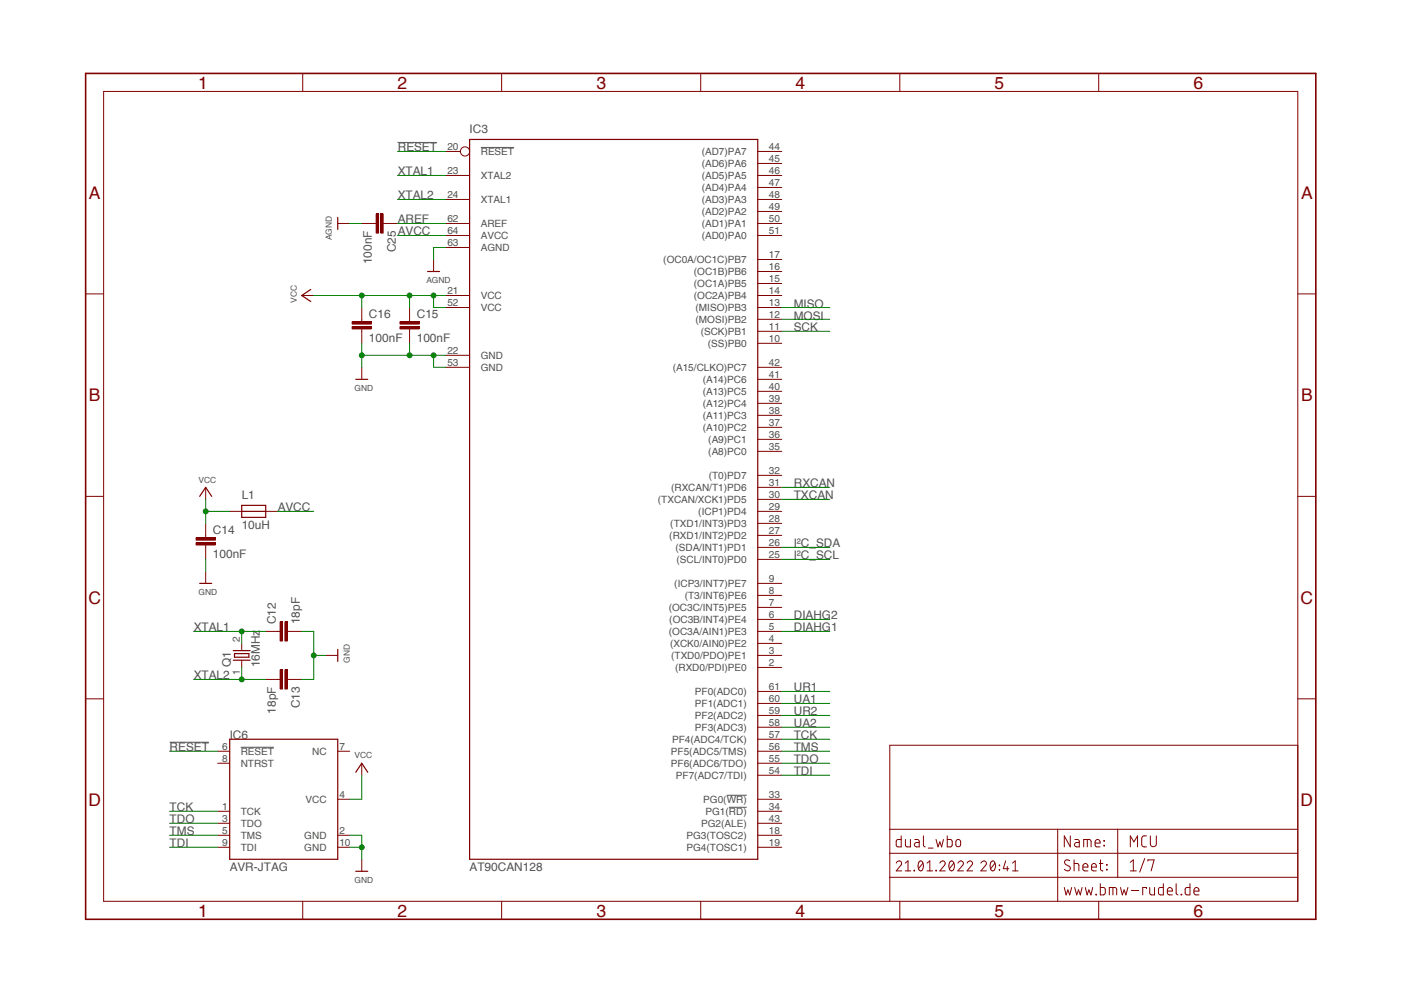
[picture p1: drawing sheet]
<svg xmlns="http://www.w3.org/2000/svg" width="297mm" height="210mm" viewBox="0 0 297 210" stroke-linecap="round" stroke-linejoin="round" font-family="sans-serif">
<path d="M17.6 15.2l261.2 179.9M278.8 15.2l-261.2 179.9" fill="none" stroke="#fff" stroke-width=".21"/>
<path d="M84.1 30.1h8.3M101.7 31.2h7.1M35.9 157.1h8.3M50.9 158.1h7.1M153.8 168.3h4.2M154.2 170.8h3.8" fill="none" stroke="#505050" stroke-width=".21"/>
<g fill="none" stroke="#800000" stroke-width=".21">
<path d="M21.9 19.3h252.7v171.4h-252.7zM64 15.5v3.8M106.1 15.5v3.8M148.2 15.5v3.8M190.4 15.5v3.8M232.4 15.5v3.8M94.3 32h3.1M94.3 37.1h5.1M160.3 34.6h5.1M160.3 32h5.1M160.3 37.1h5.1M160.3 39.7h5.1"/>
<path d="M91.7 54.9v2.5M94.3 42.2h5.1M94.3 47.3h5.1M94.3 49.8h5.1M94.3 52.4h5.1M160.3 54.9h5.1M160.3 57.4h5.1M160.3 60h5.1M160.3 42.2h5.1M160.3 44.7h5.1M160.3 47.3h5.1M160.3 49.8h5.1"/>
<path d="M18.1 62.2h3.8M63.8 62.5h2.6M76.5 77.7v2.6M94.3 77.7h5.1M94.3 62.5h5.1M94.3 65.1h5.1M94.3 75.2h5.1M160.3 77.7h5.1M160.3 62.5h5.1M160.3 65.1h5.1M160.3 67.6h5.1M160.3 70.1h5.1"/>
<path d="M160.3 72.6h5.1M274.6 62.2h3.8M160.3 80.3h5.1M160.3 82.8h5.1M160.3 85.3h5.1M160.3 87.9h5.1M160.3 90.4h5.1M160.3 93h5.1M160.3 95.5h5.1M18.1 105h3.8M160.3 100.6h5.1M160.3 103.1h5.1"/>
<path d="M160.3 105.7h5.1M160.3 108.2h5.1M160.3 110.7h5.1M160.3 113.3h5.1M160.3 115.8h5.1M160.3 118.4h5.1M274.6 105h3.8M58.8 133.6h.5M60.8 133.6h.5M160.3 138.7h5.1M160.3 136.1h5.1M160.3 133.6h5.1"/>
<path d="M160.3 131.1h5.1M160.3 128.5h5.1M160.3 126h5.1M160.3 123.4h5.1M18.1 147.9h3.8M46.1 159h2.5M71.5 159h2.5M160.3 146.3h5.1M160.3 148.8h5.1M160.3 151.4h5.1M160.3 153.9h5.1M160.3 156.4h5.1"/>
<path d="M160.3 159h5.1M160.3 141.2h5.1M274.6 157.7h-86.3v33M274.6 147.9h3.8M46.1 161.5h2.5M46.1 171.7h2.5M46.1 174.2h2.5M46.1 176.7h2.5M46.1 179.3h2.5M71.5 169.1h2.5M71.5 176.7h2.5M71.5 179.3h2.5"/>
<path d="M76.5 161.5v2.5M160.3 161.5h5.1M160.3 164h5.1M160.3 169.1h5.1M160.3 171.7h5.1M160.3 174.2h5.1M160.3 176.7h5.1M160.3 179.3h5.1M188.3 175.5h86.3M190.7 176.9v2.3h-.9l-.2-.4v-1l.4-.2h.7M191.6 177.6v1.2l.3 .4h.7v-1.6M193.5 177.6l.8 .1 .2 .3v1.2h-.6a.47 .47 0 0 1-.5-.5 .47 .47 0 0 1 .5-.4h.6"/>
<path d="M195.4 176.9v1.9l.3 .4M196.4 179.5h1M198 177.6l.5 1.6 .3-1.1 .4 1.1 .4-1.6M200.4 176.9v2.3h.8l.3-.4-.1-1-.2-.1-.8-.1M202.4 177.8a.5 .5 0 0 1 .5-.1 .5 .5 0 0 1 .3 .4v.6a.51 .51 0 0 1-.5 .5 .51 .51 0 0 1-.5-.5zM223.8 175.5v15.2M226.4 176.9v2.3l-1.2-2.3v2.3M227.4 177.6l.7 .1 .2 .3v1.2h-.6a.47 .47 0 0 1-.4-.5 .47 .47 0 0 1 .4-.4h.6M229.3 179.2v-1.6l1.3 .1 .2 .3v1.2M230 177.6v1.6M231.7 178.4h1a.55 .55 0 0 0-.3-.8 .55 .55 0 0 0-.7 .5v.9l.4 .2h.6M233.5 177.8l.2 .2z"/>
<path d="M233.5 178.9l.2 .1zM236.5 175.5v10.1M239.1 179.2v-2.3l.8 1.2 .8-1.2v2.3M242.6 176.9h-.8l-.2 .5 .1 1.6 .9 .2M243.4 176.9v1.6a.64 .64 0 0 0 .6 .7 .64 .64 0 0 0 .6-.7v-1.6M64 190.7v3.8M76.5 181.8v2.6M106.1 190.7v3.8M148.2 190.7v3.8M188.3 185.6h86.3M188.3 180.6h86.3M189.6 182.6a.57 .57 0 0 1 .8-.4 .57 .57 0 0 1 .2 .9l-1 1.2h1.2"/>
<path d="M190.4 190.7v3.8M191.5 184.3h1.2M191.5 182.6l.6-.4v2.1M193.4 184.1l.1 .2zM194.5 182.3a.41 .41 0 0 1 .4-.1 .41 .41 0 0 1 .3 .3 1.36 1.36 0 0 1-.4 1.8l-.4-.3a1.73 1.73 0 0 1 .1-1.7zM195.3 182.6l-1 1.2M196.1 184.3h1.2M196.1 182.6l.6-.4v2.1M198 184.1l.1 .2zM198.8 182.6a.57 .57 0 0 1 .8-.4 .57 .57 0 0 1 .2 .9l-1 1.2h1.2M201 182.3a.44 .44 0 0 1 .8 .2 1.31 1.31 0 0 1-.5 1.8l-.1-.1a1.47 1.47 0 0 1-.2-1.9zM201.8 182.6l-.9 1.2"/>
<path d="M202.6 182.6a.58 .58 0 0 1 .9-.4 .58 .58 0 0 1 .2 .9l-1.1 1.2h1.2M204.6 182.6a.6 .6 0 0 1 .6-.4 .6 .6 0 0 1 .6 .5l-1.2 1.6h1.2M207.5 182.6a.58 .58 0 0 1 .8-.4 .58 .58 0 0 1 .2 .9l-1 1.2h1.2M209.7 182.3a.41 .41 0 0 1 .4-.1 .41 .41 0 0 1 .3 .3 1.36 1.36 0 0 1-.3 1.8l-.2-.1a1.47 1.47 0 0 1-.2-1.9zM210.5 182.6l-.9 1.2M211.4 183l.1 .2zM211.4 184l.1 .1zM212.8 182.2l-.5 1.6h1.1M213.1 183.3v1M214.2 184.3h1.2M214.2 182.6l.6-.4v2.1M225.2 187.8l.3 1.6 .4-1.1 .4 1.1 .4-1.6"/>
<path d="M226.3 182.1a.59 .59 0 0 0-.9-.1 .59 .59 0 0 0 .1 .9l.7 .4a.58 .58 0 0 1 .1 .9 .58 .58 0 0 1-.9-.1l-.2-.2M227.2 182.7l.9 .1 .1 .1 .1 1.4M227.2 181.9v2.4M227.4 187.8l.4 1.6 .4-1.1 .4 1.1 .3-1.6M229.1 183.5h1.1a.55 .55 0 0 0-.4-.8 .55 .55 0 0 0-.7 .5v.9l.4 .2h.7M229.6 187.8l.4 1.6 .4-1.1 .4 1.1 .4-1.6M230.9 183.5h1a.54 .54 0 0 0-.3-.8 .54 .54 0 0 0-.7 .5l.1 .9 .3 .2h.6M231.9 189.2l.1 .2zM232.4 190.7v3.8M232.6 182.7h.7M232.8 187v2.4h.7l.3-.5v-.9l-.3-.2h-.7M232.8 181.9v2l.1 .2 .4 .2"/>
<path d="M234.1 183.9l.1 .2zM234.1 182.9l.1 .1zM234.7 189.4v-1.6h1.1l.4 .2 .1 1.4M235.5 187.8v1.6M237.1 187.8l.3 1.6 .4-1.1 .4 1.1 .4-1.6M239.1 184.3h1.3M239.1 182.5l.7-.6v2.4M239.3 188.4h1.6M242.2 181.7l-1.1 2.8M242.6 188v-.2h-.8v1.6M242.9 182.2v-.3h1.3l-.7 2.4M243.2 187.8l.1 1.3 .3 .3h.7v-1.6"/>
<path d="M246.1 187v2.4l-.8-.1a1.36 1.36 0 0 1-.2-1.3l.4-.2h.6M247 188.6h1a.55 .55 0 0 0-.4-.8 .55 .55 0 0 0-.6 .5l.1 .8 .3 .3h.6M248.8 187v1.9l.1 .2 .3 .3M249.9 189.2l.1 .2zM251.8 187v2.4h-.7l-.3-.3v-1.1l.3-.2h.7M252.6 188.6h1.1a.55 .55 0 0 0-.4-.8 .55 .55 0 0 0-.7 .5l.1 .8 .3 .3h.7"/>
<circle cx="98.4" cy="32" r=".98"/>
</g>
<path d="M18.1 15.5h260.3v179h-260.3z" fill="none" stroke="#800000" stroke-width=".34"/>
<path d="M99.4 29.5h60.9v152.3h-60.9zM90.5 57.4h2.5M65.7 61.3l-1.9 1.2 1.9 1.3M75.3 80.3h2.5M48.6 156.4h22.9v25.4h-22.9zM75.3 163.4l1.2-1.9 1.3 1.9M75.3 184.4h2.5" fill="none" stroke="#800000" stroke-width=".25"/>
<path d="M60.3 131.6h.5v4h-.5z" fill-rule="evenodd" fill="#800000"/>
<path d="M60.3 131.6h.5v4h-.5z" fill="none" stroke="#800000" stroke-width=".21"/>
<path d="M59.3 131.6h.5v4h-.5z" fill-rule="evenodd" fill="#800000"/>
<path d="M56.2 133.6h2.6M59.3 131.6h.5v4h-.5zM61.3 133.6h2.5M58.8 143.8h.5M60.8 143.8h.5" fill="none" stroke="#800000" stroke-width=".21"/>
<path d="M59.3 141.7h.5v4.1h-.5z" fill-rule="evenodd" fill="#800000"/>
<path d="M59.3 141.7h.5v4.1h-.5z" fill="none" stroke="#800000" stroke-width=".21"/>
<path d="M60.3 141.7h.5v4.1h-.5z" fill-rule="evenodd" fill="#800000"/>
<path d="M43.5 113.3v.5M43.5 115.3v.5M43.5 120.9v2.5M68.9 138.7h2.6M56.2 143.8h2.6M60.3 141.7h.5v4.1h-.5zM61.3 143.8h2.5" fill="none" stroke="#800000" stroke-width=".21"/>
<path d="M42.2 123.4h2.6M71.5 137.4v2.6" fill="none" stroke="#800000" stroke-width=".25"/>
<path d="M41.5 114.8h4v.5h-4z" fill-rule="evenodd" fill="#800000"/>
<path d="M41.5 114.8h4v.5h-4z" fill="none" stroke="#800000" stroke-width=".21"/>
<path d="M41.5 113.8h4v.5h-4z" fill-rule="evenodd" fill="#800000"/>
<path d="M86.7 67.6v.5M86.7 69.6v.5M41.5 113.8h4v.5h-4zM43.5 103.1v2.6M43.5 110.7v2.6M43.5 115.8v2.6M48.6 108.2h2.5M56.2 108.2h2.6" fill="none" stroke="#800000" stroke-width=".21"/>
<path d="M42.2 105l1.3-1.9 1.3 1.9M51.1 106.9h5.1v2.6h-5.1zM51.1 108.2h5.1" fill="none" stroke="#800000" stroke-width=".25"/>
<path d="M84.6 69.1h4.1v.5h-4.1z" fill-rule="evenodd" fill="#800000"/>
<path d="M84.6 69.1h4.1v.5h-4.1z" fill="none" stroke="#800000" stroke-width=".21"/>
<path d="M84.6 68.1h4.1v.5h-4.1z" fill-rule="evenodd" fill="#800000"/>
<path d="M76.5 67.6v.5M76.5 69.6v.5M84.6 68.1h4.1v.5h-4.1zM86.7 65.1v2.5M86.7 70.1v2.5" fill="none" stroke="#800000" stroke-width=".21"/>
<path d="M74.5 69.1h4.1v.5h-4.1z" fill-rule="evenodd" fill="#800000"/>
<path d="M74.5 69.1h4.1v.5h-4.1z" fill="none" stroke="#800000" stroke-width=".21"/>
<path d="M74.5 68.1h4.1v.5h-4.1z" fill-rule="evenodd" fill="#800000"/>
<path d="M79.1 47.3h.5M81.1 47.3h.5M74.5 68.1h4.1v.5h-4.1zM76.5 65.1v2.5M76.5 70.1v2.5" fill="none" stroke="#800000" stroke-width=".21"/>
<path d="M79.6 45.3h.5v4h-.5z" fill-rule="evenodd" fill="#800000"/>
<path d="M79.6 45.3h.5v4h-.5z" fill="none" stroke="#800000" stroke-width=".21"/>
<path d="M80.6 45.3h.5v4h-.5z" fill-rule="evenodd" fill="#800000"/>
<path d="M71.5 47.3h2.5M76.5 47.3h2.6M80.6 45.3h.5v4h-.5zM81.6 47.3h2.5M51.1 136.1v1.6M51.1 139.7v1.5" fill="none" stroke="#800000" stroke-width=".21"/>
<path d="M71.5 46v2.6M49.4 137.7h3.5M49.4 139.7h3.5M49.6 138.3h3.1v.8h-3.1z" fill="none" stroke="#800000" stroke-width=".25"/>
<path d="M74 179.3h2.5M74 176.7h2.5v5.1" fill="none" stroke="#008000" stroke-width=".21"/>
<circle cx="76.5" cy="179.3" r=".51" fill="#008000"/>
<g fill="none" stroke="#008000" stroke-width=".21">
<path d="M63.8 133.6h2.6v10.2h-2.6M66.4 138.7h2.5"/>
<circle cx="76.5" cy="179.3" r=".51"/>
</g>
<circle cx="66.4" cy="138.7" r=".51" fill="#008000"/>
<g fill="none" stroke="#008000" stroke-width=".21">
<path d="M76.5 72.6v2.6h17.8M86.7 72.6v2.6M43.5 118.4v2.5"/>
<circle cx="66.4" cy="138.7" r=".51"/>
</g>
<circle cx="86.6" cy="75.2" r=".51" fill="#008000"/>
<g fill="none" stroke="#008000" stroke-width=".21">
<path d="M91.7 75.2v2.5h2.6"/>
<circle cx="86.6" cy="75.2" r=".51"/>
</g>
<circle cx="91.7" cy="75.2" r=".51" fill="#008000"/>
<g fill="none" stroke="#008000" stroke-width=".21">
<path d="M76.5 75.2v2.5"/>
<circle cx="91.7" cy="75.2" r=".51"/>
</g>
<circle cx="76.5" cy="75.2" r=".51" fill="#008000"/>
<g fill="none" stroke="#008000" stroke-width=".21">
<path d="M66.4 62.5h27.9M91.7 62.5v2.6h2.6"/>
<circle cx="76.5" cy="75.2" r=".51"/>
</g>
<circle cx="91.7" cy="62.5" r=".51" fill="#008000"/>
<g fill="none" stroke="#008000" stroke-width=".21">
<path d="M76.5 62.5v2.6"/>
<circle cx="91.7" cy="62.5" r=".51"/>
</g>
<circle cx="76.5" cy="62.5" r=".51" fill="#008000"/>
<g fill="none" stroke="#008000" stroke-width=".21">
<path d="M86.7 62.5v2.6"/>
<circle cx="76.5" cy="62.5" r=".51"/>
</g>
<circle cx="86.6" cy="62.5" r=".51" fill="#008000"/>
<g fill="none" stroke="#008000" stroke-width=".21">
<path d="M43.5 105.7v5M43.5 108.2h5.1M76.5 164v5.1h-2.5"/>
<circle cx="86.6" cy="62.5" r=".51"/>
</g>
<circle cx="43.5" cy="108.2" r=".51" fill="#008000"/>
<g fill="none" stroke="#008000" stroke-width=".21">
<path d="M84.1 37.1h10.2M41 133.6h10.1v2.5"/>
<circle cx="43.5" cy="108.2" r=".51"/>
</g>
<circle cx="51.1" cy="133.6" r=".51" fill="#008000"/>
<g fill="none" stroke="#008000" stroke-width=".21">
<path d="M84.1 42.2h10.2M51.1 133.6h5.1M41 143.8h15.2M51.1 141.2v2.6"/>
<circle cx="51.1" cy="133.6" r=".51"/>
</g>
<circle cx="51.1" cy="143.8" r=".51" fill="#008000"/>
<g fill="none" stroke="#008000" stroke-width=".21">
<path d="M84.1 32h10.2M74 47.3h2.5M84.1 47.3h10.2M84.1 49.8h10.2M94.3 52.4h-2.6v2.5M165.4 65.1h10.2M165.4 67.6h10.2M165.4 70.1h10.2M58.8 108.2h7.6M165.4 103.1h10.2M165.4 105.7h10.2M165.4 115.8h10.2"/>
<path d="M165.4 118.4h10.2M165.4 133.6h10.2M165.4 131.1h10.2M35.9 159h10.2M165.4 159h10.2M165.4 156.4h10.2M165.4 146.3h10.2M165.4 148.8h10.2M165.4 151.4h10.2M165.4 153.9h10.2M35.9 179.3h10.2M35.9 176.7h10.2"/>
<path d="M35.9 174.2h10.2M35.9 171.7h10.2M165.4 164h10.2M165.4 161.5h10.2"/>
<circle cx="51.1" cy="143.8" r=".51"/>
</g>
<g font-size="3.7" fill="#800000">
<text x="41.9" y="18.8">1</text>
<text x="84.1" y="18.8">2</text>
<text x="126.2" y="18.8">3</text>
<text x="168.3" y="18.8">4</text>
<text x="210.4" y="18.8">5</text>
<text x="252.5" y="18.8">6</text>
<text x="18.8" y="42.1">A</text>
<text x="275.2" y="42.1">A</text>
<text x="18.8" y="84.9">B</text>
<text x="275.2" y="84.9">B</text>
<text x="18.7" y="127.8">C</text>
<text x="275.2" y="127.8">C</text>
<text x="18.7" y="170.6">D</text>
<text x="275.2" y="170.6">D</text>
<text x="41.9" y="193.9">1</text>
<text x="84.1" y="193.9">2</text>
<text x="126.2" y="193.9">3</text>
<text x="168.3" y="193.9">4</text>
<text x="210.4" y="193.9">5</text>
<text x="252.5" y="193.9">6</text>
</g>
<g font-size="2.5" fill="#505050">
<text x="99.4" y="28.2">IC3</text>
<text x="84.2" y="32">RESET</text>
<text x="84.2" y="37.1">XTAL1</text>
<text x="84.2" y="42.2">XTAL2</text>
<text x="84.2" y="47.3">AREF</text>
<text x="83.8" y="53.4" transform="rotate(-90 83.8 53.4)">C25</text>
<text x="84.2" y="49.8">AVCC</text>
<text x="78.7" y="55.9" transform="rotate(-90 78.7 55.9)">100nF</text>
<text x="167.9" y="65.1">MISO</text>
<text x="78.1" y="67.2">C16</text>
<text x="88.2" y="67.2">C15</text>
<text x="167.9" y="67.6">MOSI</text>
<text x="167.9" y="70.1">SCK</text>
<text x="78.1" y="72.3">100nF</text>
<text x="88.2" y="72.3">100nF</text>
<text x="51.1" y="105.7">L1</text>
<text x="167.9" y="103.1">RXCAN</text>
<text x="167.9" y="105.7">TXCAN</text>
<text x="45" y="112.9">C14</text>
<text x="51.1" y="112">10uH</text>
<text x="58.8" y="108.2">AVCC</text>
<text x="45" y="118">100nF</text>
<text x="167.9" y="115.8">I²C_SDA</text>
<text x="167.9" y="118.4">I²C_SCL</text>
<text x="167.9" y="131.1">DIAHG2</text>
<text x="41" y="133.6">XTAL1</text>
<text x="58.4" y="132.1" transform="rotate(-90 58.4 132.1)">C12</text>
<text x="63.5" y="132.1" transform="rotate(-90 63.5 132.1)">18pF</text>
<text x="167.9" y="133.6">DIAHG1</text>
<text x="41" y="143.8">XTAL2</text>
<text x="48.8" y="141.2" transform="rotate(-90 48.8 141.2)">Q1</text>
<text x="54.9" y="141.2" transform="rotate(-90 54.9 141.2)">16MHz</text>
<text x="63.5" y="149.9" transform="rotate(-90 63.5 149.9)">C13</text>
<text x="167.9" y="146.3">UR1</text>
<text x="167.9" y="148.8">UA1</text>
<text x="58.4" y="151" transform="rotate(-90 58.4 151)">18pF</text>
<text x="167.9" y="151.4">UR2</text>
<text x="167.9" y="153.9">UA2</text>
<text x="35.9" y="159">RESET</text>
<text x="48.6" y="156.4">IC6</text>
<text x="167.9" y="159">TMS</text>
<text x="167.9" y="161.5">TDO</text>
<text x="167.9" y="156.4">TCK</text>
<text x="167.9" y="164">TDI</text>
<text x="35.9" y="171.7">TCK</text>
<text x="35.9" y="179.3">TDI</text>
<text x="35.9" y="176.7">TMS</text>
<text x="35.9" y="174.2">TDO</text>
<text x="48.6" y="184.4">AVR-JTAG</text>
<text x="99.4" y="184.4">AT90CAN128</text>
</g>
<g font-size="2.1" fill="#505050">
<text x="94.7" y="31.7">20</text>
<text x="101.7" y="32.8">RESET</text>
<text x="148.5" y="35.3">(AD6)PA6</text>
<text x="148.5" y="32.8">(AD7)PA7</text>
<text x="162.6" y="34.2">45</text>
<text x="162.6" y="31.7">44</text>
<text x="94.7" y="41.8">24</text>
<text x="94.7" y="36.7">23</text>
<text x="101.7" y="37.9">XTAL2</text>
<text x="148.5" y="37.9">(AD5)PA5</text>
<text x="148.5" y="40.4">(AD4)PA4</text>
<text x="162.6" y="36.7">46</text>
<text x="162.6" y="39.3">47</text>
<text x="162.6" y="41.8">48</text>
<text x="94.7" y="46.9">62</text>
<text x="101.7" y="43">XTAL1</text>
<text x="148.5" y="43">(AD3)PA3</text>
<text x="148.5" y="45.5">(AD2)PA2</text>
<text x="162.6" y="44.4">49</text>
<text x="162.6" y="46.9">50</text>
<text x="94.7" y="49.4">64</text>
<text x="94.7" y="52">63</text>
<text x="101.7" y="50.6">AVCC</text>
<text x="101.7" y="53.1">AGND</text>
<text x="101.7" y="48">AREF</text>
<text x="148.5" y="48">(AD1)PA1</text>
<text x="148.5" y="50.6">(AD0)PA0</text>
<text x="162.6" y="49.4">51</text>
<text x="140.3" y="55.7">(OC0A/OC1C)PB7</text>
<text x="146.8" y="58.2">(OC1B)PB6</text>
<text x="162.6" y="54.5">17</text>
<text x="162.6" y="57.1">16</text>
<text x="162.6" y="59.6">15</text>
<text x="94.7" y="62.1">21</text>
<text x="94.7" y="64.7">52</text>
<text x="101.7" y="63.3">VCC</text>
<text x="101.7" y="65.8">VCC</text>
<text x="146.8" y="60.7">(OC1A)PB5</text>
<text x="146.8" y="63.3">(OC2A)PB4</text>
<text x="147.1" y="65.8">(MISO)PB3</text>
<text x="162.6" y="62.1">14</text>
<text x="162.6" y="64.7">13</text>
<text x="147.1" y="68.4">(MOSI)PB2</text>
<text x="148.2" y="70.9">(SCK)PB1</text>
<text x="162.6" y="67.2">12</text>
<text x="162.6" y="69.8">11</text>
<text x="94.7" y="74.8">22</text>
<text x="94.7" y="77.4">53</text>
<text x="101.7" y="75.9">GND</text>
<text x="149.8" y="73.4">(SS)PB0</text>
<text x="162.6" y="77.4">42</text>
<text x="162.6" y="72.3">10</text>
<text x="101.7" y="78.5">GND</text>
<text x="142.3" y="78.5">(A15/CLKO)PC7</text>
<text x="148.7" y="81">(A14)PC6</text>
<text x="148.7" y="83.6">(A13)PC5</text>
<text x="162.6" y="79.9">41</text>
<text x="162.6" y="82.5">40</text>
<text x="148.7" y="86.1">(A12)PC4</text>
<text x="148.7" y="88.6">(A11)PC3</text>
<text x="162.6" y="85">39</text>
<text x="162.6" y="87.5">38</text>
<text x="148.7" y="91.2">(A10)PC2</text>
<text x="149.9" y="93.7">(A9)PC1</text>
<text x="162.6" y="90.1">37</text>
<text x="162.6" y="92.6">36</text>
<text x="162.6" y="95.2">35</text>
<text x="149.9" y="96.3">(A8)PC0</text>
<text x="149.9" y="101.3">(T0)PD7</text>
<text x="162.6" y="100.2">32</text>
<text x="139.2" y="106.4">(TXCAN/XCK1)PD5</text>
<text x="142" y="103.9">(RXCAN/T1)PD6</text>
<text x="162.6" y="102.8">31</text>
<text x="162.6" y="105.3">30</text>
<text x="162.6" y="107.9">29</text>
<text x="141.8" y="111.5">(TXD1/INT3)PD3</text>
<text x="147.7" y="109">(ICP1)PD4</text>
<text x="162.6" y="110.4">28</text>
<text x="162.6" y="112.9">27</text>
<text x="141.6" y="114">(RXD1/INT2)PD2</text>
<text x="142.9" y="116.6">(SDA/INT1)PD1</text>
<text x="143.1" y="119.1">(SCL/INT0)PD0</text>
<text x="162.6" y="115.5">26</text>
<text x="162.6" y="118">25</text>
<text x="142.7" y="124.2">(ICP3/INT7)PE7</text>
<text x="162.6" y="125.6">8</text>
<text x="162.6" y="123.1">9</text>
<text x="141.5" y="129.3">(OC3C/INT5)PE5</text>
<text x="141.6" y="131.8">(OC3B/INT4)PE4</text>
<text x="144.9" y="126.7">(T3/INT6)PE6</text>
<text x="162.6" y="130.7">6</text>
<text x="162.6" y="128.1">7</text>
<text x="50.8" y="135.8" transform="rotate(-90 50.8 135.8)">2</text>
<text x="141.5" y="134.4">(OC3A/AIN1)PE3</text>
<text x="141.8" y="136.9">(XCK0/AIN0)PE2</text>
<text x="162.6" y="135.8">4</text>
<text x="162.6" y="133.2">5</text>
<text x="50.8" y="142.7" transform="rotate(-90 50.8 142.7)">1</text>
<text x="142" y="139.4">(TXD0/PDO)PE1</text>
<text x="142.8" y="142">(RXD0/PDI)PE0</text>
<text x="162.6" y="140.8">2</text>
<text x="162.6" y="138.3">3</text>
<text x="147" y="147.1">PF0(ADC0)</text>
<text x="147" y="149.6">PF1(ADC1)</text>
<text x="162.6" y="145.9">61</text>
<text x="162.6" y="148.5">60</text>
<text x="147" y="152.1">PF2(ADC2)</text>
<text x="147" y="154.7">PF3(ADC3)</text>
<text x="162.6" y="151">59</text>
<text x="162.6" y="153.5">58</text>
<text x="47" y="158.6">6</text>
<text x="47" y="161.2">8</text>
<text x="50.9" y="159.7">RESET</text>
<text x="66" y="159.7">NC</text>
<text x="71.8" y="158.6">7</text>
<text x="141.9" y="159.7">PF5(ADC5/TMS)</text>
<text x="142.2" y="157.2">PF4(ADC4/TCK)</text>
<text x="162.6" y="156.1">57</text>
<text x="162.6" y="158.6">56</text>
<text x="162.6" y="161.2">55</text>
<text x="50.9" y="162.3">NTRST</text>
<text x="141.9" y="162.3">PF6(ADC6/TDO)</text>
<text x="143" y="164.8">PF7(ADC7/TDI)</text>
<text x="162.6" y="163.7">54</text>
<text x="47" y="171.3">1</text>
<text x="47" y="173.9">3</text>
<text x="50.9" y="172.4">TCK</text>
<text x="64.6" y="169.9">VCC</text>
<text x="71.8" y="168.8">4</text>
<text x="148.8" y="169.9">PG0(WR)</text>
<text x="149.3" y="172.4">PG1(RD)</text>
<text x="162.6" y="168.8">33</text>
<text x="162.6" y="171.3">34</text>
<text x="162.6" y="173.9">43</text>
<text x="47" y="176.4">5</text>
<text x="47" y="178.9">9</text>
<text x="50.9" y="175">TDO</text>
<text x="50.9" y="177.5">TMS</text>
<text x="64.4" y="177.5">GND</text>
<text x="71.8" y="176.4">2</text>
<text x="71.8" y="178.9">10</text>
<text x="145.2" y="177.5">PG3(TOSC2)</text>
<text x="148.3" y="175">PG2(ALE)</text>
<text x="162.6" y="176.4">18</text>
<text x="162.6" y="178.9">19</text>
<text x="50.9" y="180">TDI</text>
<text x="64.4" y="180">GND</text>
<text x="145.2" y="180">PG4(TOSC1)</text>
</g>
<g font-size="1.8" fill="#505050">
<text x="70.2" y="50.9" transform="rotate(-90 70.2 50.9)">AGND</text>
<text x="90.2" y="60">AGND</text>
<text x="62.8" y="64.1" transform="rotate(-90 62.8 64.1)">VCC</text>
<text x="75" y="82.8">GND</text>
<text x="42" y="102.1">VCC</text>
<text x="42" y="126">GND</text>
<text x="74" y="140.2" transform="rotate(-90 74 140.2)">GND</text>
<text x="75" y="160.5">VCC</text>
<text x="75" y="186.9">GND</text>
</g>
</svg>
